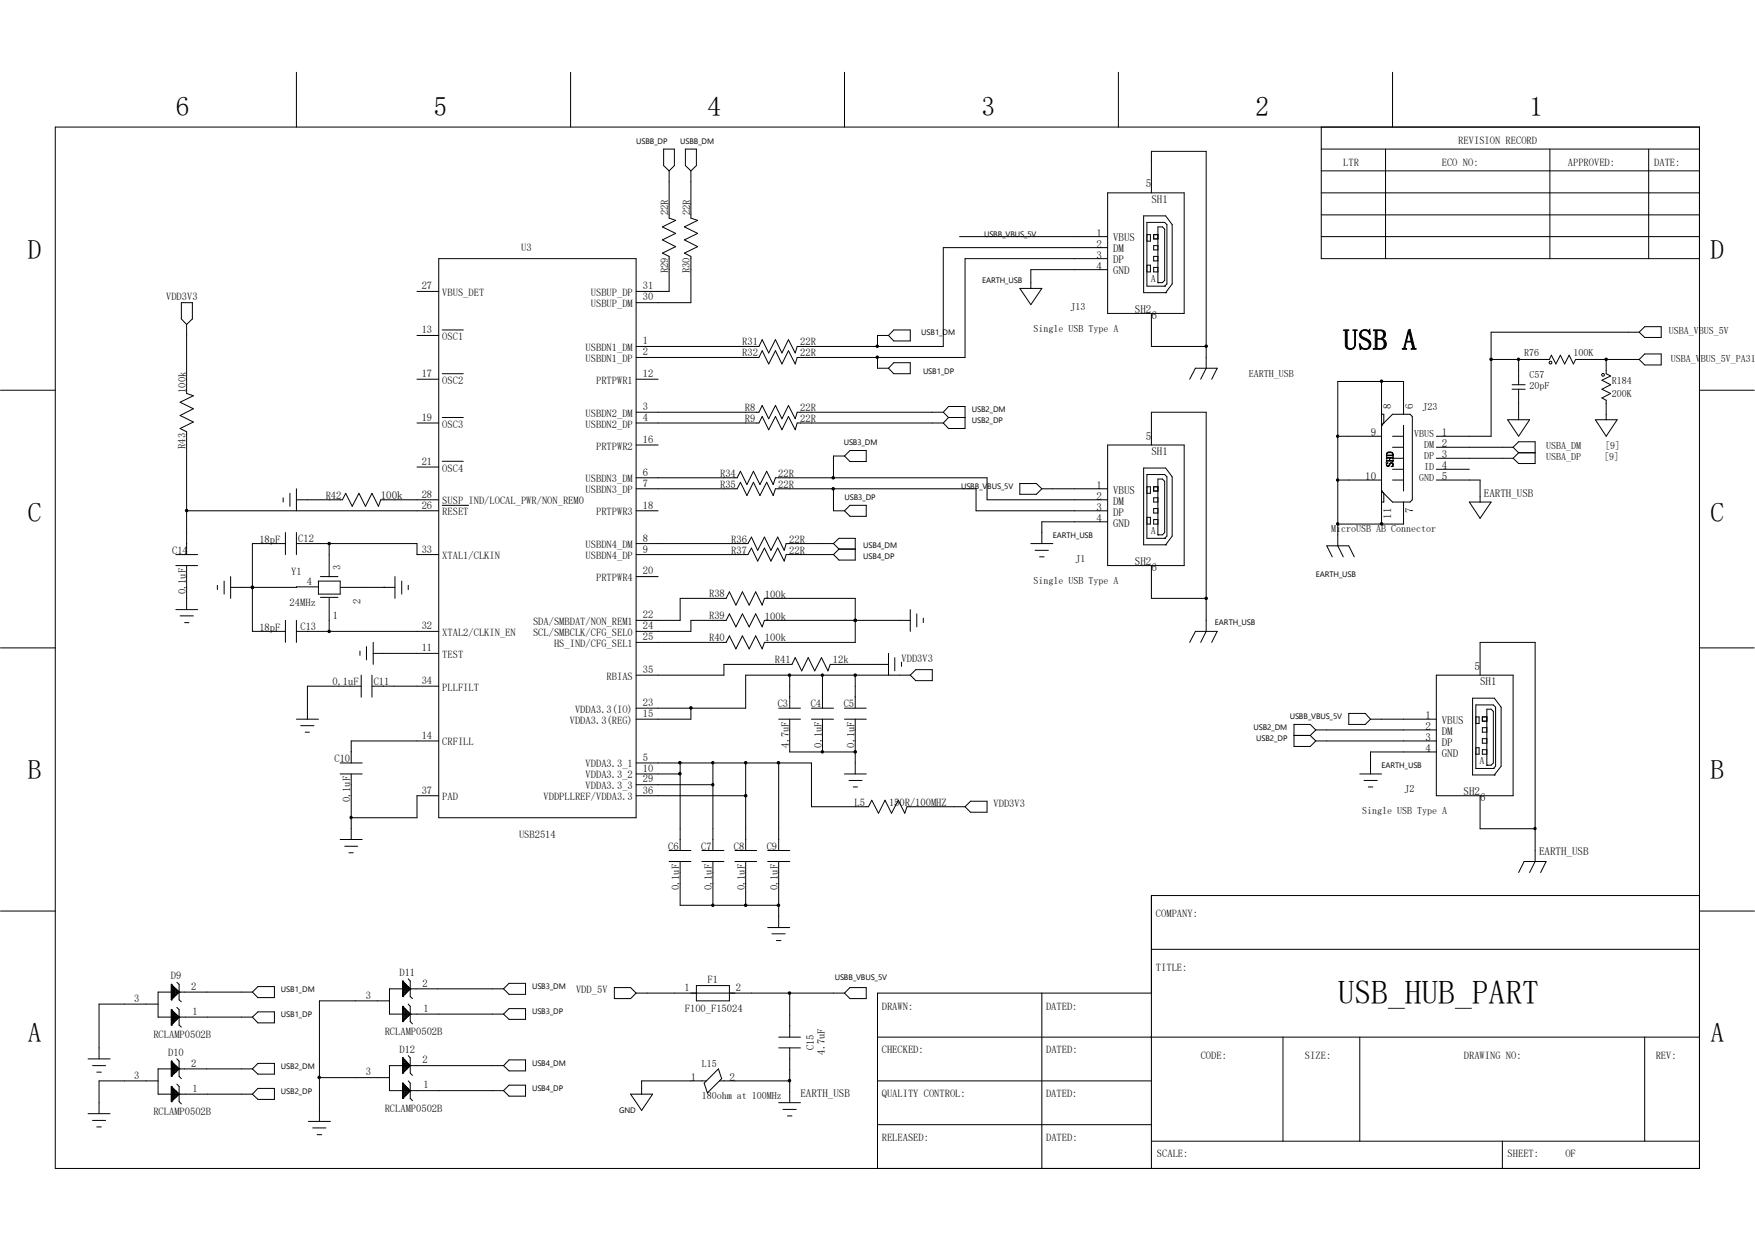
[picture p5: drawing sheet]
<svg xmlns="http://www.w3.org/2000/svg" width="297mm" height="210mm" viewBox="0 0 297 210" stroke-linecap="round" stroke-linejoin="round" font-family="sans-serif">
<g fill="none" stroke="#000" stroke-width=".17">
<path d="M50.2 12.2v9.3M96.6 12.2v9.3M142.9 12.2v9.3M189.3 12.2v9.3M235.7 12.2v9.3M9.4 21.5h278.2v176.2h-278.2zM112.3 25.2h1.8v2.8l-.9 .9-.9-.9zM113.2 28.9v8l1.1 .4-2.2 1.1 2.2 1.1-2.2 1.1 2.2 1.1-2.2 1.1 1.1 .6v5.9h-5.5M116 25.2h1.9v2.8l-1 .9-.9-.9zM116.9 28.9v8l1.2 .4-2.3 1.1 2.3 1.1-2.3 1.1 2.3 1.1-2.3 1.1 1.1 .6v7.8h-9.2M187.5 32.6h12.9v20.4h-12.9zM193.5 36.5h3.8l1.1 1.5v10l-1.1 1.5h-3.8z"/>
<path d="M194.1 39.7h.6v1.1h-.6M194.1 37.6h3l.4 .4v10l-.4 .4h-3zM194.9 32.6v-7h9.2v36.7l-.9 1.9M196 38.4h.7l.4 .4v8.7l-.4 .3h-.7zM196 39.7h-.8v.7h.8M223.6 25.2h64M223.6 28.9h64M223.6 36.4h64M223.6 21.5v22.3h64M223.6 32.6h64M234.5 25.2v18.6M262.3 25.2v18.6"/>
<path d="M279 25.2v18.6M30.7 51.2h1.9v2.8l-1 .9-.9-.9zM31.6 54.9v11.7l1.1 .4-2.2 1.1 2.2 1.1-2.2 1.1 2.2 1.1-2.2 1.1 1.1 .6v20.8M70.6 49.3h3.7M70.6 56.8h3.7M74.3 43.8h33.4v94.6h-33.4zM74.8 55.8h3.6M150.4 56.8h-1.9v1.8M151.3 55.8h2.8v1.9h-2.8l-.9-.9zM162.4 40h25.1M172.6 48.8h3.7l-1.8 2.8zM187.5 43.8h-24.2v16.7h-28.4l-.3 1.1-1.2-2.2-1.1 2.2-1.1-2.2-1.1 2.2-1.1-2.2-.6 1.1h-20.7"/>
<path d="M187.5 41.9h-27.9v16.7h-24.7l-.3 1.1-1.2-2.2-1.1 2.2-1.1-2.2-1.1 2.2-1.1-2.2-.6 1.1h-20.7M187.5 45.6h-13v3.2M194.1 44.9h.6v1.1h-.6M194.9 53v5.6h9.2M196 47.8h.1M196 43.4h-.8v.8h.8M196 41.6h-.8v.7h.8M196 45.3h-.8v.7h.8M197.1 48.4h.1M197.3 49.5h.1M223.6 40h64M277.4 56.2h-25.1v17.6h-9.2"/>
<path d="M277.4 56.2l.9-.9h2.8v1.8h-2.8zM.1 66h9.3M70.6 64.2h3.7M70.6 71.6h3.7M70.6 79h3.7M74.8 63.2h3.6M74.8 70.7h3.6M74.8 78.1h3.6M107.7 64.2h3.7M107.7 71.6h20.7l.6-1.1 1.1 2.2 1.1-2.2 1.1 2.2 1.1-2.2 1.2 2.2 .3-1.1h24.7M107.7 69.8h20.7l.6-1.2 1.1 2.3 1.1-2.3 1.1 2.3 1.1-2.3 1.2 2.3 .3-1.1h24.7M107.7 75.3h3.7"/>
<path d="M142.9 77.2h-1.8v3.7M142.9 77.2l.9-1h2.8v1.9h-2.8zM148.5 60.5v1.8h1.9M151.3 61.4h2.8v1.8h-2.8l-.9-.9zM159.6 69.8l.9 .9M159.6 69.8l.9-1h2.8v3.7h-2.8l-.9-.9M160.5 70.7h2.8M160.5 70.7l-.9 .9M187.5 75.3h12.9v20.4h-12.9zM193.5 79.2h3.8l1.1 1.5v10l-1.1 1.5h-3.8zM194.9 75.3v-5.5h9.2v37l-.9 1.9M201.3 64.2l1-1.9h3.7l-.9 1.9"/>
<path d="M226.4 73.8h7.4M233.8 72h.1M233.8 72l1.9-1.9h2.9l.4 .4v14.1l-.4 .4h-2.9l-1.9-1.9M233.8 70.1h.4v1.5M233.8 64.6v24.1M235.7 73.8h1.8M235.7 75.7h1.8M235.7 77.6h1.8M235.7 79.4h1.8M237.5 70.1v-5.5h-11.1v27.8l.9 1.8M237.5 72v11.1M243.1 75.7h13"/>
<path d="M243.1 77.6h13M243.1 79.4h5.6M252.3 60.8h9.9l.4-.7 .7 1.5 .8-1.5 .7 1.5 .8-1.5 .7 1.5 .4-.8h10.7M255.1 71h3.8l-1.9 2.8zM255.9 65.1h2.2M255.9 65.9h2.2M256.1 75.7l.9 .9M256.1 75.7l.9-.9h2.8v3.6h-2.8l-.9-.8M257 60.8v4.3M257 65.9v5.1M257 76.6h2.8M257 76.6l-.9 1"/>
<path d="M270 71h3.7l-1.9 2.8zM271.8 60.8v2.4l.8 .4-1.5 .7 1.5 .8-1.5 .8 1.5 .7-1.5 .8 .7 .3v3.3M277.4 60.8l.9-.9h2.8v1.9h-2.8zM287.6 66h9.3M29.8 93.9h3.6M29.8 95.7h3.6M31.6 95.7v7.5M31.6 86.4h42.7M36.8 99.1v.7M37.9 98.3v2.2M39 97.6v3.7M42.7 99.4h.1"/>
<path d="M47.9 84.2v.8M48.3 92h-5.6v14.8h5.6M48.3 90.1v3.8M49.1 83.5v2.2M50.2 82.7v3.7M50.2 90.1v3.8M50.2 92h20.4v1.9h3.7M50.2 84.6h7.8l.5-1.1 1.1 2.2 1.1-2.2 1.1 2.2 1.1-2.2 1.2 2.2 .3-1.1h9.9M53.9 98.3h3.7v2.2h-3.7zM53.9 99.3l-14.9 .1M54.2 97.6h3M55.7 92v5.6"/>
<path d="M57.6 99.4h9.2M65 99.4h.1M66.8 97.6v3.7M68 98.3v2.2M69.1 99.1v.7M74.8 85.5h4.5M107.7 80.9h17.1l.5-1.1 1.1 2.2 1.1-2.2 1.1 2.2 1.2-2.2 1.1 2.2 .3-1.1h35.8v3.7h20.5M107.7 82.7h17.1l.5-1.1 1.1 2.3 1.1-2.3 1.1 2.3 1.2-2.3 1.1 2.3 .3-1.2h34v3.7h22.3M107.7 92h18.9l.6-1.1 1 2.2 1.2-2.2 1.1 2.2 1.1-2.2 1.1 2.2 .4-1.1h8M107.7 93.9h18.9l.6-1.1 1 2.2 1.2-2.2 1.1 2.2 1.1-2.2 1.1 2.2 .4-1.1h8M107.7 97.6h3.7M107.7 86.4h3.7"/>
<path d="M141.1 92l.9-.9h2.7v3.7h-2.7l-.9-.9M141.1 82.7v3.7h1.8M141.1 92l.9 .9M142 92.9h2.7M142 92.9l-.9 1M142.9 86.4l.9-.9h2.8v1.9h-2.8zM172.6 81.8h2.8l.9 .9-.9 1h-2.8zM174.5 92h3.7M175.2 93.1h2.2M175.9 94.2h.8M176.3 82.7h11.2M187.5 88.3h-11.2v3.7"/>
<path d="M194.1 82.4h.6v1.1h-.6M194.1 87.5h.6v1.2h-.6M194.1 80.3h3l.4 .4v10l-.4 .4h-3zM194.9 95.7v5.6h9.2M196 90.5h.1M196 81.1h.7l.4 .3v8.7l-.4 .4h-.7zM196 82.4h-.8v.7h.8M196 84.2h-.8v.8h.8M196 86.1h-.8v.7h.8M196 87.9h-.8v.8h.8M197.1 91.1h.1M197.3 92.2h.1"/>
<path d="M225.5 94.2l-1-1.8h3.8l.9 1.8M226.4 81.2h7.4M233.8 83.1h.1M234.2 83.5v1.5h-.4M235.7 81.2h1.8M237.5 85v3.7h-11.1M243.1 81.2h7.4v3.8M248.7 85h3.6l-1.8 2.7zM.1 109.6h9.3M29.8 103.2h3.6M30.5 104.2h2.2M31.2 105.4h.8"/>
<path d="M48.3 105v3.7M50.2 105v3.7M50.2 106.8h24.1M54.2 101.1h3M55.7 101.3v5.5M60.9 110.2v.7M61.1 116.1h-9.1v5.6M61.1 114.3v3.7M62 109.4v2.3M62.9 116.1h11.4M62.9 114.3v3.7M63.2 110.6h11.1"/>
<path d="M63.2 108.7v3.7M107.7 105h7.4v-3.7h7.8l.5-1.1 1.1 2.2 1.1-2.2 1.2 2.2 1.1-2.2 1.1 2.2 .4-1.1h15.3v7.4h-15.3l-.4 1.1-1.1-2.2-1.1 2.2-1.2-2.2-1.1 2.2-1.1-2.2-.5 1.1h-15.2M116.9 119.8v1.9h-9.2M131.8 119.8h3.7M133.6 114.3v5.5M137.3 119.8h3.8M139.2 114.3v5.5M142.9 119.8h3.7M144.7 105h.1M144.7 114.3v5.5M150.4 112.4h-9.9l-.4 1.1-1.1-2.2-1.1 2.2-1.1-2.2-1.1 2.2-1.1-2.2-.6 1.1h-11.5v1.9h-14.8M150.4 110.6v3.7"/>
<path d="M151.4 111.3v2.2M152.6 112.1v.7M154.1 105h-24.7l-.4 1.1-1.1-2.2-1.1 2.2-1.2-2.2-1.1 2.2-1.1-2.2-.5 1.1h-6v1.8h-9.2M154.1 114.3h-27.9v5.5h-18.5M154.1 103.2v3.6M154.1 114.3l.9-1h2.8v1.9h-2.8zM155.2 103.9v2.2M156.3 104.6v.8M201.3 108.7l1-1.9h3.7l-.9 1.9M243.1 114.3h13v20.4h-13zM249.2 118.2h3.7l1.1 1.5v10l-1.1 1.4h-3.7zM249.8 119.3h2.9l.4 .4v10l-.4 .3h-2.9z"/>
<path d="M250.5 114.3v-5.6h9.3v37.1l-.9 1.9M287.6 109.6h9.3M50.2 121.7h3.7M50.9 122.8h2.2M51.6 123.9h.8M57.6 131h3.7M57.6 129.1h3.7M59.4 131v11.1M74.3 125.4h-14.9v3.7M74.3 134.7h-3.7v3.7h-11.2M107.7 129.1h29.6v7.4h9.7l.5-1.1 1.2 2.2 1.1-2.2 1.1 2.2 1.1-2.2 1.1 2.2 .4-1.1h9.8M107.7 131h7.4"/>
<path d="M107.7 134.7h18.5M107.7 132.8h12.9M115.1 129.1v14.8M120.6 129.1v14.8M126.2 129.1v14.8M131.8 121.7h3.7M131.8 129.1v14.8M133.6 121.7v5.6h11.1M137.3 121.7h3.8M139.2 121.7v5.6M142.9 121.7h3.7M142.9 131h3.7"/>
<path d="M143.7 132.1h2.2M144.4 133.2h.7M144.7 121.7v9.3M164.3 135.6h2.7v1.9h-2.7l-1-1zM219 124.5h2.7M221.7 124.5l1 .9M222.7 125.4h20.4M222.7 123.5h20.4M222.7 123.5l-1-.9h-2.7v3.7h2.7l1-.9M222.7 123.5l-1 1M228.3 120.7h2.8l.8 1-.8 .9h-2.8zM230.1 131h3.7"/>
<path d="M230.8 132.1h2.3M231.6 133.2h.7M231.9 121.7h11.2M243.1 127.3h-11.2v3.7M249.8 121.3h.5v1.1h-.5M249.8 126.5h.5v1.1h-.5M250.5 134.7v5.6h9.3M251.6 129.5h.1M251.6 120h.7l.4 .4v8.7l-.4 .4h-.7zM251.6 125h-.7v.8h.7M251.6 121.3h-.7v.7h.7M251.6 123.1h-.7v.8h.7"/>
<path d="M251.6 126.9h-.7v.7h.7M252.7 130h.1M252.9 131.1h.1M.1 154.2h9.3M57.6 142.1h3.7M58.3 143.2h2.2M59.1 144.3h.7M113.2 145.8h3.7M113.2 143.9h3.7M115.1 145.8v7.4h16.7M118.8 145.8h3.7M118.8 143.9h3.7"/>
<path d="M120.6 145.8v7.4M124.4 145.8h3.7M124.4 143.9h3.7M126.2 145.8v7.4M129.9 145.8h3.7M129.9 143.9h3.7M129.9 157h3.7M130.6 158h2.3M131.4 159.2h.8M131.8 145.8v11.2M257 147.7l.9-1.9h3.8l-1 1.9M287.6 151.6h-92.7v46.1"/>
<path d="M287.7 154.2h9.2M14.9 179.2h3.7M26.8 169.9h-10v9.3M29 173.5h.1M29 170.9h.1M29 169.2h.1M29 166.6h.1M29 179.6h.1M29 167.7h1.1v.4h-1.1M29 170.9l1.3 1.2M29 166.6v2.6M29 170.9v2.6"/>
<path d="M29 179.6v2.6M29 173.3h.3M29 173.1h.4M29 172.9h.6M29 172.7h.8M29 172.5h1M29 172h1.1v.3h-1.1M29 171.8h.9v.7M29 171.6h.8v1.1M29 171.4h.5v1.5M29 171.2h.4v1.9M29 171.1h.2v2.2"/>
<path d="M29 166.8h.2v2.2h-.2M29 179.7h.2v2.3h-.2M29 167h.4v1.8h-.4M29 180h.4v1.8h-.4M29 167.1h.5v1.6h-.5M29 167.3h.8v1.1h-.8M29 167.5h.9v.8h-.9M29 166.6l1.3 1.3M29 179.6l1.3 1.3M29.9 166.2l.4 .4v2.6l.4 .3M29.9 170.5l.4 .4v2.6l.4 .3M29.9 179.2l.4 .4v2.6l.4 .3"/>
<path d="M30.3 172.1h.1M30.3 167.9h.1M30.3 172.1l-1.3 1.4M30.3 167.9l-1.3 1.3M42.7 167.9h-15.9v4.2h15.9M42.7 172.1l.9-.9h2.8v1.9h-2.8zM43.6 167h2.8v1.8h-2.8l-.9-.9zM43.6 180h2.8v1.8h-2.8l-.9-.9zM65.9 169.4h-11.8v20.4M68.2 172.9h.1M68.2 170.3h.1M68.2 168.7h.1"/>
<path d="M68.2 166h.1M68.2 179h.1M68.2 166.6h.5v1.5h-.5M68.2 166.8h.7v1.1h-.7M68.2 172.1h.7M68.2 172.7h.2M68.2 170.7h.3v1.8h-.3M68.2 172.3h.5M68.2 172h.9M68.2 171.8h1.1M68.2 171.4h1.1v.4M68.2 171.2h.9v.8"/>
<path d="M68.2 171.1h.7v1M68.2 166.2h.1v2.2h-.1M68.2 166.4h.3v1.9h-.3M68.2 167h.9v.7h-.9M68.2 167.1h1.1v.4h-1.1M68.2 179.7h.7v1.2h-.7M68.2 179.2h.1v2.2h-.1M68.2 179.4h.3v1.8h-.3M68.2 179.6h.5v1.5h-.5M68.2 180h.9v.7h-.9M68.2 170.3l1.2 1.3M68.2 166v2.7"/>
<path d="M68.2 170.3v2.6M68.2 179v2.6M68.2 170.9h.5v1.4M68.2 170.5h.1v2.2M68.2 166l1.2 1.3M68.2 179l1.2 1.3M69.1 165.7l.3 .3v2.7l.4 .3M69.1 169.9l.3 .4v2.6l.4 .4M69.1 178.6l.3 .4v2.6l.4 .4M69.4 171.6h.1M69.4 167.3h.1M69.4 171.6l-1.2 1.3"/>
<path d="M69.4 167.3l-1.2 1.4M85.2 167.3h-19.3v4.3h19.3M85.2 167.3l.9-.9h2.8v1.9h-2.8zM86.1 170.7h2.8v1.8h-2.8l-.9-.9zM86.1 179.4h2.8v1.8h-2.8l-.9-.9zM104 167.1h2.7l1 1-1 .9h-2.7zM107.7 168.1h35.2M117.9 166.8h5.5v2.6h-5.5zM131.8 175.5h3.7M131.8 177.3h3.7M133.6 168.1v7.4M133.6 177.3v9.3"/>
<path d="M143.8 167.1h2.8v1.9h-2.8l-.9-.9zM148.5 175.5h139.1M176.3 168.1v29.6M194.9 160.7h92.7M194.9 168.1h-46.4v29.6M217.1 175.5v17.6M230.1 175.5v17.6M278.3 175.5v17.6M14.9 188.5h3.7M15.7 180.3h2.2M15.7 189.6h2.2M16.4 181.4h.7"/>
<path d="M16.4 190.7h.7M26.8 182.9h-10v5.6M29 186.4h.1M29 183.9h.1M29 182.2h.1M29 183.9v2.5M29 184h.2v2.3M29 184.2h.4v1.9M29 180.1h.5v1.5h-.5M29 184.4h.5v1.5M29 180.3h.8v1.1h-.8M29 184.6h.8v1.1"/>
<path d="M29 180.5h.9v.7h-.9M29 184.8h.9v.7M29 180.7h1.1v.4h-1.1M29 185h1.1v.3h-1.1M29 183.9l1.3 1.3M29 186.3h.3M29 186.1h.4M29 185.9h.6M29 185.7h.8M29 185.5h1M29.9 183.5l.4 .4v2.5l.4 .4M30.3 185.2h.1"/>
<path d="M30.3 180.9h.1M30.3 185.2l-1.3 1.2M30.3 180.9l-1.3 1.3M42.7 180.9h-15.9v4.3h15.9M43.6 184.2h2.8v1.9h-2.8l-.9-.9zM52.2 189.8h3.7M52.9 190.9h2.3M53.7 192h.7M54.1 182.4h11.8M68.2 185.9h.1M68.2 183.3h.1M68.2 181.6h.1"/>
<path d="M68.2 185.2h.7M68.2 185.7h.2M68.2 183.6h.3v1.9h-.3M68.2 185.3h.5M68.2 185h.9M68.2 184.8h1.1M68.2 184.4h1.1v.4M68.2 184.2h.9v.8M68.2 184h.7v1.2M68.2 180.1h1.1v.4h-1.1M68.2 183.3v2.6M68.2 183.5h.1v2.2"/>
<path d="M68.2 183.9h.5v1.4M68.2 183.3l1.2 1.3M69.1 182.9l.3 .4v2.6l.4 .4M69.4 184.6h.1M69.4 180.3h.1M69.4 184.6l-1.2 1.3M69.4 180.3l-1.2 1.3M85.2 184.6l.9-1h2.8v1.9h-2.8zM85.2 180.3h-19.3v4.3h19.3M106.7 185.2h3.7l-1.8 2.7zM119.2 183.3l2.4-2.4 .5 1.6-2.4 2.5zM119.5 182.9h-10.9v2.3"/>
<path d="M121.8 182.9h11.8M131.8 186.6h3.7M132.5 187.7h2.2M133.3 188.8h.7M148.5 182.9h46.4M148.5 190.3h46.4M194.9 193.1h92.7M254.3 193.1v4.6"/>
<circle cx="262.4" cy="61.4" r=".23"/>
<circle cx="271.3" cy="63.4" r=".23"/>
</g>
<g fill="#000" stroke="#000" stroke-width=".17">
<circle cx="148.5" cy="58.6" r=".21"/>
<circle cx="204.1" cy="58.6" r=".21"/>
<circle cx="148.5" cy="60.5" r=".21"/>
<circle cx="226.4" cy="73.8" r=".2"/>
<circle cx="233.8" cy="64.5" r=".21"/>
<circle cx="252.3" cy="60.8" r=".21"/>
<circle cx="257" cy="60.8" r=".2"/>
<circle cx="271.8" cy="60.8" r=".21"/>
<circle cx="31.6" cy="86.4" r=".21"/>
<circle cx="42.7" cy="99.4" r=".21"/>
<circle cx="55.7" cy="92" r=".21"/>
<circle cx="141" cy="80.9" r=".21"/>
<circle cx="141" cy="82.7" r=".21"/>
<circle cx="226.4" cy="81.2" r=".2"/>
<circle cx="226.4" cy="88.6" r=".2"/>
<circle cx="233.8" cy="88.6" r=".21"/>
<circle cx="55.7" cy="106.8" r=".21"/>
<circle cx="116.9" cy="119.8" r=".21"/>
<circle cx="133.6" cy="114.3" r=".21"/>
<circle cx="139.2" cy="114.2" r=".2"/>
<circle cx="144.7" cy="105" r=".21"/>
<circle cx="144.7" cy="114.3" r=".21"/>
<circle cx="204.1" cy="101.3" r=".21"/>
<circle cx="59.4" cy="138.3" r=".2"/>
<circle cx="115.1" cy="129.1" r=".21"/>
<circle cx="115.1" cy="130.9" r=".21"/>
<circle cx="120.6" cy="132.8" r=".2"/>
<circle cx="120.6" cy="129.1" r=".2"/>
<circle cx="126.2" cy="134.7" r=".21"/>
<circle cx="126.2" cy="129.1" r=".21"/>
<circle cx="131.7" cy="129.1" r=".21"/>
<circle cx="139.2" cy="127.2" r=".2"/>
<circle cx="144.7" cy="127.2" r=".21"/>
<circle cx="120.6" cy="153.2" r=".2"/>
<circle cx="126.2" cy="153.2" r=".21"/>
<circle cx="131.7" cy="153.2" r=".21"/>
<circle cx="259.8" cy="140.2" r=".2"/>
<circle cx="133.6" cy="168.1" r=".21"/>
<circle cx="54" cy="182.3" r=".21"/>
<circle cx="133.6" cy="182.9" r=".21"/>
</g>
<text font-size="5.7" x="226.4" y="169.9">USB_HUB_PART</text>
<text font-size="4.9" x="227.3" y="59.2">USB A</text>
<g font-size="4.6">
<text x="29.8" y="19.6">6</text>
<text x="73.4" y="19.6">5</text>
<text x="119.7" y="19.6">4</text>
<text x="166.1" y="19.6">3</text>
<text x="212.5" y="19.6">2</text>
<text x="258.9" y="19.6">1</text>
<text x="4.7" y="43.8">D</text>
<text x="289.5" y="43.8">D</text>
<text x="4.7" y="88.3">C</text>
<text x="289.5" y="88.3">C</text>
<text x="4.7" y="131.9">B</text>
<text x="289.5" y="131.9">B</text>
<text x="4.7" y="176.4">A</text>
<text x="289.5" y="176.4">A</text>
</g>
<g font-size="1.9">
<text x="193.9" y="31.7">5</text>
<text x="194.9" y="34.4">SH1</text>
<text x="185.6" y="40">1</text>
<text x="185.6" y="41.9">2</text>
<text x="188.4" y="40.9">VBUS</text>
<text x="185.6" y="43.8">3</text>
<text x="185.6" y="45.6">4</text>
<text x="188.4" y="42.7">DM</text>
<text x="188.4" y="44.6">DP</text>
<text x="188.4" y="46.4">GND</text>
<text x="192.1" y="52.9">SH2</text>
<text x="194.9" y="54">6</text>
<text x="235.4" y="69.2" transform="rotate(-90 235.4 69.2)">8</text>
<text x="239.1" y="69.2" transform="rotate(-90 239.1 69.2)">6</text>
<text x="193.9" y="74.4">5</text>
<text x="194.9" y="77">SH1</text>
<text x="232" y="73.8">9</text>
<text x="185.6" y="82.7">1</text>
<text x="188.4" y="83.5">VBUS</text>
<text x="231.1" y="81.2">10</text>
<text x="64.4" y="84.5">100k</text>
<text x="185.6" y="84.6">2</text>
<text x="185.6" y="86.4">3</text>
<text x="185.6" y="88.3">4</text>
<text x="188.4" y="85.4">DM</text>
<text x="188.4" y="87.2">DP</text>
<text x="188.4" y="89.1">GND</text>
<text x="235.4" y="87.8" transform="rotate(-90 235.4 87.8)">11</text>
<text x="239.1" y="86.8" transform="rotate(-90 239.1 86.8)">7</text>
<text x="251.1" y="84">EARTH_USB</text>
<text x="192.1" y="95.6">SH2</text>
<text x="194.9" y="96.6">6</text>
<text x="249.6" y="113.3">5</text>
<text x="250.5" y="116">SH1</text>
<text x="241.3" y="121.7">1</text>
<text x="241.3" y="123.5">2</text>
<text x="241.3" y="125.4">3</text>
<text x="244" y="122.5">VBUS</text>
<text x="244" y="124.3">DM</text>
<text x="241.3" y="127.3">4</text>
<text x="244" y="126.2">DP</text>
<text x="244" y="128.1">GND</text>
<text x="247.7" y="134.6">SH2</text>
<text x="250.5" y="135.6">6</text>
<text x="260.5" y="144.7">EARTH_USB</text>
<text x="116.9" y="182.9">1</text>
<text x="123.4" y="182.9">2</text>
<text x="135.5" y="185.7">EARTH_USB</text>
</g>
<g font-size="1.8">
<text x="227.3" y="28">LTR</text>
<text x="244" y="28">ECO NO:</text>
<text x="246.8" y="24.3">REVISION RECORD</text>
<text x="265.3" y="28">APPROVED:</text>
<text x="280" y="28">DATE:</text>
<text x="113.1" y="36.4" transform="rotate(-90 113.1 36.4)">22R</text>
<text x="116.8" y="36.4" transform="rotate(-90 116.8 36.4)">22R</text>
<text x="88.2" y="42.5">U3</text>
<text x="113.1" y="46.2" transform="rotate(-90 113.1 46.2)">R29</text>
<text x="116.8" y="46.2" transform="rotate(-90 116.8 46.2)">R30</text>
<text x="28.1" y="50.8">VDD3V3</text>
<text x="71.4" y="49">27</text>
<text x="74.8" y="50.1">VBUS_DET</text>
<text x="100" y="50.1">USBUP_DP</text>
<text x="100" y="52">USBUP_DM</text>
<text x="108.8" y="49">31</text>
<text x="108.8" y="50.8">30</text>
<text x="71.4" y="56.4">13</text>
<text x="74.8" y="57.5">OSC1</text>
<text x="99.1" y="59.4">USBDN1_DM</text>
<text x="108.8" y="58.3">1</text>
<text x="125.6" y="58.4">R31</text>
<text x="135.4" y="58.5">22R</text>
<text x="71.4" y="63.8">17</text>
<text x="74.8" y="64.9">OSC2</text>
<text x="99.1" y="61.3">USBDN1_DP</text>
<text x="100.9" y="64.9">PRTPWR1</text>
<text x="108.8" y="60.1">2</text>
<text x="108.8" y="63.8">12</text>
<text x="125.6" y="60.3">R32</text>
<text x="135.4" y="60.3">22R</text>
<text x="31.5" y="66.5" transform="rotate(-90 31.5 66.5)">100k</text>
<text x="71.4" y="71.2">19</text>
<text x="99.1" y="70.5">USBDN2_DM</text>
<text x="108.8" y="69.4">3</text>
<text x="108.8" y="71.2">4</text>
<text x="126.1" y="69.6">R8</text>
<text x="126.1" y="71.4">R9</text>
<text x="135.4" y="69.6">22R</text>
<text x="135.4" y="71.5">22R</text>
<text x="31.4" y="75.9" transform="rotate(-90 31.4 75.9)">R43</text>
<text x="74.8" y="72.3">OSC3</text>
<text x="99.1" y="72.3">USBDN2_DP</text>
<text x="100.9" y="76.1">PRTPWR2</text>
<text x="108.8" y="74.9">16</text>
<text x="71.4" y="78.7">21</text>
<text x="74.8" y="79.8">OSC4</text>
<text x="99.1" y="81.6">USBDN3_DM</text>
<text x="99.1" y="83.5">USBDN3_DP</text>
<text x="108.8" y="80.5">6</text>
<text x="108.8" y="82.4">7</text>
<text x="121.9" y="80.7">R34</text>
<text x="121.9" y="82.5">R35</text>
<text x="131.7" y="80.7">22R</text>
<text x="131.7" y="82.6">22R</text>
<text x="55.1" y="84.4">R42</text>
<text x="71.4" y="84.2">28</text>
<text x="71.4" y="86.1">26</text>
<text x="74.8" y="85.3">SUSP_IND/LOCAL_PWR/NON_REM0</text>
<text x="74.8" y="87.2">RESET</text>
<text x="100.9" y="87.2">PRTPWR3</text>
<text x="108.8" y="86.1">18</text>
<text x="29.1" y="93.7">C14</text>
<text x="43.9" y="91.9">18pF</text>
<text x="50.5" y="91.7">C12</text>
<text x="71.4" y="93.5">33</text>
<text x="74.8" y="94.6">XTAL1/CLKIN</text>
<text x="99.1" y="92.8">USBDN4_DM</text>
<text x="99.1" y="94.6">USBDN4_DP</text>
<text x="108.8" y="91.7">8</text>
<text x="108.8" y="93.5">9</text>
<text x="123.7" y="91.8">R36</text>
<text x="123.7" y="93.7">R37</text>
<text x="133.6" y="91.9">22R</text>
<text x="133.6" y="93.7">22R</text>
<text x="31.5" y="100.6" transform="rotate(-90 31.5 100.6)">0.1uF</text>
<text x="49.3" y="97.4">Y1</text>
<text x="51.9" y="98.9">4</text>
<text x="57.6" y="96.5" transform="rotate(-90 57.6 96.5)">3</text>
<text x="100.9" y="98.3">PRTPWR4</text>
<text x="108.8" y="97.2">20</text>
<text x="120" y="101.1">R38</text>
<text x="129.5" y="101.1">100k</text>
<text x="43.9" y="106.7">18pF</text>
<text x="49" y="102.6">24MHz</text>
<text x="50.8" y="106.6">C13</text>
<text x="56.3" y="104.7">1</text>
<text x="61" y="102.2" transform="rotate(-90 61 102.2)">2</text>
<text x="71.4" y="106.5">32</text>
<text x="74.8" y="107.6">XTAL2/CLKIN_EN</text>
<text x="90.2" y="105.7">SDA/SMBDAT/NON_REM1</text>
<text x="90.2" y="107.6">SCL/SMBCLK/CFG_SEL0</text>
<text x="108.8" y="104.6">22</text>
<text x="108.8" y="106.5">24</text>
<text x="120" y="104.8">R39</text>
<text x="129.5" y="104.9">100k</text>
<text x="71.4" y="110.2">11</text>
<text x="74.8" y="111.3">TEST</text>
<text x="93.8" y="109.5">HS_IND/CFG_SEL1</text>
<text x="108.8" y="108.3">25</text>
<text x="108.8" y="113.9">35</text>
<text x="120" y="108.5">R40</text>
<text x="129.5" y="108.5">100k</text>
<text x="131.1" y="112.2">R41</text>
<text x="141" y="112.3">12k</text>
<text x="152.6" y="112.1">VDD3V3</text>
<text x="56.3" y="116">0.1uF</text>
<text x="63.2" y="115.9">C11</text>
<text x="71.4" y="115.7">34</text>
<text x="74.8" y="116.9">PLLFILT</text>
<text x="102.7" y="115">RBIAS</text>
<text x="108.8" y="119.5">23</text>
<text x="131.6" y="119.7">C3</text>
<text x="137.2" y="119.7">C4</text>
<text x="142.8" y="119.7">C5</text>
<text x="71.4" y="125">14</text>
<text x="96.4" y="122.5">VDDA3.3(REG)</text>
<text x="97.3" y="120.6">VDDA3.3(IO)</text>
<text x="108.8" y="121.3">15</text>
<text x="56.6" y="128.9">C10</text>
<text x="74.8" y="126.2">CRFILL</text>
<text x="99.1" y="129.9">VDDA3.3_1</text>
<text x="99.1" y="131.7">VDDA3.3_2</text>
<text x="108.8" y="128.7">5</text>
<text x="108.8" y="130.6">10</text>
<text x="133.5" y="126.5" transform="rotate(-90 133.5 126.5)">4.7uF</text>
<text x="139.1" y="126.5" transform="rotate(-90 139.1 126.5)">0.1uF</text>
<text x="144.6" y="126.5" transform="rotate(-90 144.6 126.5)">0.1uF</text>
<text x="59.3" y="135.8" transform="rotate(-90 59.3 135.8)">0.1uF</text>
<text x="71.4" y="134.3">37</text>
<text x="74.8" y="135.4">PAD</text>
<text x="92" y="135.4">VDDPLLREF/VDDA3.3</text>
<text x="99.1" y="133.6">VDDA3.3_3</text>
<text x="108.8" y="132.4">29</text>
<text x="108.8" y="134.3">36</text>
<text x="144.6" y="136.4">L5</text>
<text x="150.5" y="136.4">150R/100MHZ</text>
<text x="168.1" y="136.5">VDD3V3</text>
<text x="87.8" y="141.8">USB2514</text>
<text x="113.1" y="143.8">C6</text>
<text x="118.7" y="143.8">C7</text>
<text x="124.2" y="143.8">C8</text>
<text x="129.8" y="143.8">C9</text>
<text x="114.9" y="150.7" transform="rotate(-90 114.9 150.7)">0.1uF</text>
<text x="120.5" y="150.7" transform="rotate(-90 120.5 150.7)">0.1uF</text>
<text x="126.1" y="150.7" transform="rotate(-90 126.1 150.7)">0.1uF</text>
<text x="131.6" y="150.7" transform="rotate(-90 131.6 150.7)">0.1uF</text>
<text x="195.6" y="155.1">COMPANY:</text>
<text x="28.9" y="165.7">D9</text>
<text x="32.3" y="167.5">2</text>
<text x="67.6" y="165.1">D11</text>
<text x="71.5" y="167">2</text>
<text x="115.9" y="167.7">1</text>
<text x="119.8" y="166.4">F1</text>
<text x="124.5" y="167.7">2</text>
<text x="195.6" y="164.4">TITLE:</text>
<text x="22.7" y="169.5">3</text>
<text x="32.6" y="171.8">1</text>
<text x="61.9" y="169">3</text>
<text x="71.7" y="171.2">1</text>
<text x="97.5" y="168.1">VDD_5V</text>
<text x="115.9" y="171.2">F100_F15024</text>
<text x="149.2" y="170.9">DRAWN:</text>
<text x="177" y="170.9">DATED:</text>
<text x="26" y="175.7">RCLAMP0502B</text>
<text x="28.4" y="178.7">D10</text>
<text x="65.1" y="175.2">RCLAMP0502B</text>
<text x="67.6" y="178.1">D12</text>
<text x="71.5" y="180">2</text>
<text x="137.7" y="177.8" transform="rotate(-90 137.7 177.8)">C15</text>
<text x="139.6" y="178.5" transform="rotate(-90 139.6 178.5)">4.7uF</text>
<text x="149.2" y="178.3">CHECKED:</text>
<text x="177" y="178.3">DATED:</text>
<text x="203.2" y="179.2">CODE:</text>
<text x="220.9" y="179.2">SIZE:</text>
<text x="247.7" y="179.2">DRAWING NO:</text>
<text x="280.2" y="179.2">REV:</text>
<text x="22.7" y="182.5">3</text>
<text x="32.3" y="180.5">2</text>
<text x="32.6" y="184.8">1</text>
<text x="61.9" y="182">3</text>
<text x="71.7" y="184.2">1</text>
<text x="149.2" y="185.7">QUALITY CONTROL:</text>
<text x="177" y="185.7">DATED:</text>
<text x="26" y="188.7">RCLAMP0502B</text>
<text x="65.1" y="188.1">RCLAMP0502B</text>
<text x="149.2" y="193.1">RELEASED:</text>
<text x="177" y="193.1">DATED:</text>
<text x="195.8" y="195.9">SCALE:</text>
<text x="255.1" y="195.9">SHEET:</text>
<text x="264.9" y="195.9">OF</text>
</g>
<g font-size="1.7">
<text x="194.8" y="47.7">A</text>
<text x="181.2" y="52.5">J13</text>
<text x="174.9" y="56.2">Single USB Type A</text>
<text x="282.4" y="56.6">USBA_VBUS_5V</text>
<text x="211.4" y="63.8">EARTH_USB</text>
<text x="257.9" y="60.3">R76</text>
<text x="258.9" y="64">C57</text>
<text x="258.9" y="65.9">20pF</text>
<text x="266.3" y="60.3">100K</text>
<text x="272.8" y="64.9">R184</text>
<text x="282.8" y="61.2">USBA_VBUS_5V_PA31</text>
<text x="240.7" y="69.4">J23</text>
<text x="272.8" y="67.1">200K</text>
<text x="239.4" y="74">VBUS 1</text>
<text x="241" y="77.7">DP 3</text>
<text x="241" y="75.9">DM 2</text>
<text x="261.7" y="76">USBA_DM</text>
<text x="261.7" y="77.9">USBA_DP</text>
<text x="271.5" y="77.9">[9]</text>
<text x="271.7" y="76">[9]</text>
<text x="235.8" y="79" transform="rotate(-90 235.8 79)">SHD</text>
<text x="240.2" y="81.4">GND 5</text>
<text x="241" y="79.6">ID 4</text>
<text x="225.3" y="90">MicroUSB AB Connector</text>
<text x="182" y="95.2">J1</text>
<text x="194.8" y="90.3">A</text>
<text x="174.9" y="98.9">Single USB Type A</text>
<text x="250.4" y="129.3">A</text>
<text x="230.5" y="137.8">Single USB Type A</text>
<text x="237.7" y="134.1">J2</text>
<text x="118.8" y="180.5">L15</text>
<text x="118.8" y="186.1">180ohm at 100MHz</text>
</g>
<g font-size="1.3">
<text x="107.7" y="24.3">USBB_DP</text>
<text x="115.1" y="24.3">USBB_DM</text>
<text x="166.5" y="40">USBB_VBUS_5V</text>
<text x="166.2" y="47.8">EARTH_USB</text>
<text x="155.9" y="56.8">USB1_DM</text>
<text x="156.2" y="63.3">USB1_DP</text>
<text x="164.5" y="69.8">USB2_DM</text>
<text x="164.5" y="71.6">USB2_DP</text>
<text x="142.8" y="75.3">USB3_DM</text>
<text x="162.6" y="82.7">USBB_VBUS_5V</text>
<text x="142.9" y="84.6">USB3_DP</text>
<text x="146.1" y="92.8">USB4_DM</text>
<text x="146.1" y="94.6">USB4_DP</text>
<text x="178.2" y="91.1">EARTH_USB</text>
<text x="222.7" y="97.6">EARTH_USB</text>
<text x="205.6" y="105.7">EARTH_USB</text>
<text x="212.1" y="123.5">USB2_DM</text>
<text x="212.6" y="125.4">USB2_DP</text>
<text x="218.3" y="121.7">USBB_VBUS_5V</text>
<text x="233.8" y="130">EARTH_USB</text>
<text x="47.5" y="167.9">USB1_DM</text>
<text x="90" y="167.3">USB3_DM</text>
<text x="141.3" y="165.9">USBB_VBUS_5V</text>
<text x="47.5" y="172.1">USB1_DP</text>
<text x="90" y="171.6">USB3_DP</text>
<text x="47.5" y="180.9">USB2_DM</text>
<text x="47.5" y="185.2">USB2_DP</text>
<text x="90" y="180.3">USB4_DM</text>
<text x="90" y="184.6">USB4_DP</text>
<text x="104.8" y="188.3">GND</text>
</g>
</svg>
